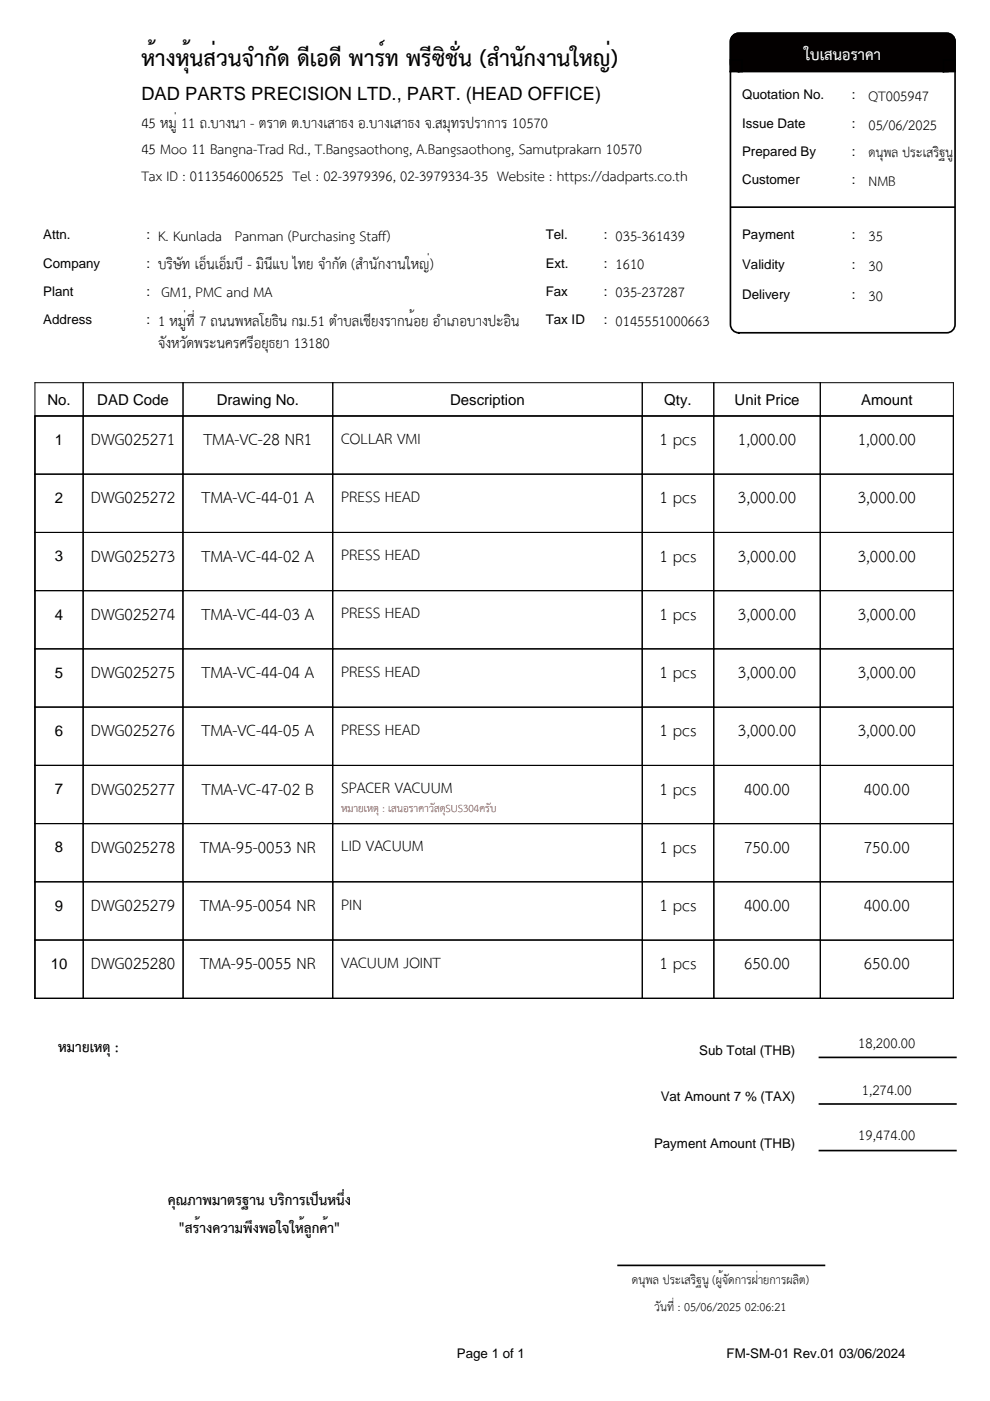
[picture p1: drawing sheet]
<svg xmlns="http://www.w3.org/2000/svg" width="210mm" height="297mm" viewBox="0 0 210 297" stroke-linecap="round" stroke-linejoin="round" font-family="sans-serif">
<path d="M7.4 88.2h10.2v12.3h-10.2z" fill="none" stroke="#000" stroke-width=".21"/>
<path d="M17.6 88.2h21.2v12.3h-21.2z" fill="#fff"/>
<path d="M17.6 88.2h21.2v12.3h-21.2z" fill="none" stroke="#000" stroke-width=".21"/>
<path d="M38.8 88.2h31.8v12.3h-31.8z" fill="#fff"/>
<path d="M38.8 88.2h31.8v12.3h-31.8z" fill="none" stroke="#000" stroke-width=".21"/>
<path d="M70.6 88.2h65.6v12.3h-65.6z" fill="#fff"/>
<path d="M70.6 88.2h65.6v12.3h-65.6z" fill="none" stroke="#000" stroke-width=".21"/>
<path d="M136.2 88.2h15.1v12.3h-15.1z" fill="#fff"/>
<path d="M136.2 88.2h15.1v12.3h-15.1z" fill="none" stroke="#000" stroke-width=".21"/>
<path d="M151.3 88.2h22.6v12.3h-22.6z" fill="#fff"/>
<path d="M151.3 88.2h22.6v12.3h-22.6z" fill="none" stroke="#000" stroke-width=".21"/>
<path d="M173.9 88.2h28.2v12.3h-28.2z" fill="#fff"/>
<path d="M173.9 88.2h28.2v12.3h-28.2z" fill="none" stroke="#000" stroke-width=".21"/>
<path d="M7.4 100.5h10.2v12.4h-10.2z" fill="#fff"/>
<path d="M7.4 100.5h10.2v12.4h-10.2z" fill="none" stroke="#000" stroke-width=".21"/>
<path d="M17.6 100.5h21.2v12.4h-21.2z" fill="#fff"/>
<path d="M17.6 100.5h21.2v12.4h-21.2z" fill="none" stroke="#000" stroke-width=".21"/>
<path d="M38.8 100.5h31.8v12.4h-31.8z" fill="#fff"/>
<path d="M38.8 100.5h31.8v12.4h-31.8z" fill="none" stroke="#000" stroke-width=".21"/>
<path d="M70.6 100.5h65.6v12.4h-65.6z" fill="#fff"/>
<path d="M70.6 100.5h65.6v12.4h-65.6z" fill="none" stroke="#000" stroke-width=".21"/>
<path d="M136.2 100.5h15.1v12.4h-15.1z" fill="#fff"/>
<path d="M136.2 100.5h15.1v12.4h-15.1z" fill="none" stroke="#000" stroke-width=".21"/>
<path d="M151.3 100.5h22.6v12.4h-22.6z" fill="#fff"/>
<path d="M151.3 100.5h22.6v12.4h-22.6z" fill="none" stroke="#000" stroke-width=".21"/>
<path d="M173.9 100.5h28.2v12.4h-28.2z" fill="#fff"/>
<path d="M173.9 100.5h28.2v12.4h-28.2z" fill="none" stroke="#000" stroke-width=".21"/>
<path d="M7.4 112.9h10.2v12.3h-10.2z" fill="#fff"/>
<path d="M7.4 112.9h10.2v12.3h-10.2z" fill="none" stroke="#000" stroke-width=".21"/>
<path d="M7.4 125.2h10.2v12.4h-10.2z" fill="#fff"/>
<path d="M7.4 125.2h10.2v12.4h-10.2z" fill="none" stroke="#000" stroke-width=".21"/>
<path d="M17.6 125.2h21.2v12.4h-21.2z" fill="#fff"/>
<path d="M17.6 125.2h21.2v12.4h-21.2z" fill="none" stroke="#000" stroke-width=".21"/>
<path d="M17.6 112.9h21.2v12.3h-21.2z" fill="#fff"/>
<path d="M17.6 112.9h21.2v12.3h-21.2z" fill="none" stroke="#000" stroke-width=".21"/>
<path d="M38.8 112.9h31.8v12.3h-31.8z" fill="#fff"/>
<path d="M38.8 112.9h31.8v12.3h-31.8z" fill="none" stroke="#000" stroke-width=".21"/>
<path d="M38.8 125.2h31.8v12.4h-31.8z" fill="#fff"/>
<path d="M38.8 125.2h31.8v12.4h-31.8z" fill="none" stroke="#000" stroke-width=".21"/>
<path d="M70.6 112.9h65.6v12.3h-65.6z" fill="#fff"/>
<path d="M70.6 112.9h65.6v12.3h-65.6z" fill="none" stroke="#000" stroke-width=".21"/>
<path d="M70.6 125.2h65.6v12.4h-65.6z" fill="#fff"/>
<path d="M70.6 125.2h65.6v12.4h-65.6z" fill="none" stroke="#000" stroke-width=".21"/>
<path d="M136.2 112.9h15.1v12.3h-15.1z" fill="#fff"/>
<path d="M136.2 112.9h15.1v12.3h-15.1z" fill="none" stroke="#000" stroke-width=".21"/>
<path d="M136.2 125.2h15.1v12.4h-15.1z" fill="#fff"/>
<path d="M136.2 125.2h15.1v12.4h-15.1z" fill="none" stroke="#000" stroke-width=".21"/>
<path d="M151.3 125.2h22.6v12.4h-22.6z" fill="#fff"/>
<path d="M151.3 125.2h22.6v12.4h-22.6z" fill="none" stroke="#000" stroke-width=".21"/>
<path d="M151.3 112.9h22.6v12.3h-22.6z" fill="#fff"/>
<path d="M151.3 112.9h22.6v12.3h-22.6z" fill="none" stroke="#000" stroke-width=".21"/>
<path d="M173.9 112.9h28.2v12.3h-28.2z" fill="#fff"/>
<path d="M173.9 112.9h28.2v12.3h-28.2z" fill="none" stroke="#000" stroke-width=".21"/>
<path d="M173.9 125.2h28.2v12.4h-28.2z" fill="#fff"/>
<path d="M173.9 125.2h28.2v12.4h-28.2z" fill="none" stroke="#000" stroke-width=".21"/>
<path d="M7.4 137.6h10.2v12.3h-10.2z" fill="#fff"/>
<path d="M7.4 137.6h10.2v12.3h-10.2z" fill="none" stroke="#000" stroke-width=".21"/>
<path d="M7.4 149.9h10.2v12.4h-10.2z" fill="#fff"/>
<path d="M7.4 149.9h10.2v12.4h-10.2z" fill="none" stroke="#000" stroke-width=".21"/>
<path d="M7.4 162.3h10.2v12.3h-10.2z" fill="#fff"/>
<path d="M7.4 162.3h10.2v12.3h-10.2z" fill="none" stroke="#000" stroke-width=".21"/>
<path d="M7.4 174.6h10.2v12.4h-10.2z" fill="#fff"/>
<path d="M7.4 174.6h10.2v12.4h-10.2z" fill="none" stroke="#000" stroke-width=".21"/>
<path d="M17.6 174.6h21.2v12.4h-21.2z" fill="#fff"/>
<path d="M17.6 174.6h21.2v12.4h-21.2z" fill="none" stroke="#000" stroke-width=".21"/>
<path d="M17.6 137.6h21.2v12.3h-21.2z" fill="#fff"/>
<path d="M17.6 137.6h21.2v12.3h-21.2z" fill="none" stroke="#000" stroke-width=".21"/>
<path d="M17.6 149.9h21.2v12.4h-21.2z" fill="#fff"/>
<path d="M17.6 149.9h21.2v12.4h-21.2z" fill="none" stroke="#000" stroke-width=".21"/>
<path d="M17.6 162.3h21.2v12.3h-21.2z" fill="#fff"/>
<path d="M17.6 162.3h21.2v12.3h-21.2z" fill="none" stroke="#000" stroke-width=".21"/>
<path d="M38.8 137.6h31.8v12.3h-31.8z" fill="#fff"/>
<path d="M38.8 137.6h31.8v12.3h-31.8z" fill="none" stroke="#000" stroke-width=".21"/>
<path d="M38.8 149.9h31.8v12.4h-31.8z" fill="#fff"/>
<path d="M38.8 149.9h31.8v12.4h-31.8z" fill="none" stroke="#000" stroke-width=".21"/>
<path d="M38.8 162.3h31.8v12.3h-31.8z" fill="#fff"/>
<path d="M38.8 162.3h31.8v12.3h-31.8z" fill="none" stroke="#000" stroke-width=".21"/>
<path d="M38.8 174.6h31.8v12.4h-31.8z" fill="#fff"/>
<path d="M38.8 174.6h31.8v12.4h-31.8z" fill="none" stroke="#000" stroke-width=".21"/>
<path d="M70.6 174.6h65.6v12.4h-65.6z" fill="#fff"/>
<path d="M70.6 174.6h65.6v12.4h-65.6z" fill="none" stroke="#000" stroke-width=".21"/>
<path d="M136.2 174.6h15.1v12.4h-15.1z" fill="#fff"/>
<path d="M136.2 174.6h15.1v12.4h-15.1z" fill="none" stroke="#000" stroke-width=".21"/>
<path d="M151.3 174.6h22.6v12.4h-22.6z" fill="#fff"/>
<path d="M151.3 174.6h22.6v12.4h-22.6z" fill="none" stroke="#000" stroke-width=".21"/>
<path d="M173.9 174.6h28.2v12.4h-28.2z" fill="#fff"/>
<path d="M173.9 174.6h28.2v12.4h-28.2z" fill="none" stroke="#000" stroke-width=".21"/>
<path d="M173.9 162.3h28.2v12.3h-28.2z" fill="#fff"/>
<path d="M173.9 162.3h28.2v12.3h-28.2z" fill="none" stroke="#000" stroke-width=".21"/>
<path d="M151.3 162.3h22.6v12.3h-22.6z" fill="#fff"/>
<path d="M151.3 162.3h22.6v12.3h-22.6z" fill="none" stroke="#000" stroke-width=".21"/>
<path d="M136.2 162.3h15.1v12.3h-15.1z" fill="#fff"/>
<path d="M136.2 162.3h15.1v12.3h-15.1z" fill="none" stroke="#000" stroke-width=".21"/>
<path d="M70.6 162.3h65.6v12.3h-65.6z" fill="#fff"/>
<path d="M70.6 162.3h65.6v12.3h-65.6z" fill="none" stroke="#000" stroke-width=".21"/>
<path d="M70.6 149.9h65.6v12.4h-65.6z" fill="#fff"/>
<path d="M70.6 149.9h65.6v12.4h-65.6z" fill="none" stroke="#000" stroke-width=".21"/>
<path d="M70.6 137.6h65.6v12.3h-65.6z" fill="#fff"/>
<path d="M70.6 137.6h65.6v12.3h-65.6z" fill="none" stroke="#000" stroke-width=".21"/>
<path d="M136.2 137.6h15.1v12.3h-15.1z" fill="#fff"/>
<path d="M136.2 137.6h15.1v12.3h-15.1z" fill="none" stroke="#000" stroke-width=".21"/>
<path d="M136.2 149.9h15.1v12.4h-15.1z" fill="#fff"/>
<path d="M136.2 149.9h15.1v12.4h-15.1z" fill="none" stroke="#000" stroke-width=".21"/>
<path d="M151.3 149.9h22.6v12.4h-22.6z" fill="#fff"/>
<path d="M151.3 149.9h22.6v12.4h-22.6z" fill="none" stroke="#000" stroke-width=".21"/>
<path d="M151.3 137.6h22.6v12.3h-22.6z" fill="#fff"/>
<path d="M151.3 137.6h22.6v12.3h-22.6z" fill="none" stroke="#000" stroke-width=".21"/>
<path d="M173.9 137.6h28.2v12.3h-28.2z" fill="#fff"/>
<path d="M173.9 137.6h28.2v12.3h-28.2z" fill="none" stroke="#000" stroke-width=".21"/>
<path d="M173.9 149.9h28.2v12.4h-28.2z" fill="#fff"/>
<path d="M173.9 149.9h28.2v12.4h-28.2z" fill="none" stroke="#000" stroke-width=".21"/>
<path d="M173.9 199.3h28.2v12.4h-28.2z" fill="#fff"/>
<path d="M173.9 199.3h28.2v12.4h-28.2z" fill="none" stroke="#000" stroke-width=".21"/>
<path d="M173.9 187h28.2v12.3h-28.2z" fill="#fff"/>
<path d="M173.9 187h28.2v12.3h-28.2z" fill="none" stroke="#000" stroke-width=".21"/>
<path d="M151.3 187h22.6v12.3h-22.6z" fill="#fff"/>
<path d="M151.3 187h22.6v12.3h-22.6z" fill="none" stroke="#000" stroke-width=".21"/>
<path d="M151.3 199.3h22.6v12.4h-22.6z" fill="#fff"/>
<path d="M151.3 199.3h22.6v12.4h-22.6z" fill="none" stroke="#000" stroke-width=".21"/>
<path d="M136.2 199.3h15.1v12.4h-15.1z" fill="#fff"/>
<path d="M136.2 199.3h15.1v12.4h-15.1z" fill="none" stroke="#000" stroke-width=".21"/>
<path d="M136.2 187h15.1v12.3h-15.1z" fill="#fff"/>
<path d="M136.2 187h15.1v12.3h-15.1z" fill="none" stroke="#000" stroke-width=".21"/>
<path d="M70.6 187h65.6v12.3h-65.6z" fill="#fff"/>
<path d="M70.6 187h65.6v12.3h-65.6z" fill="none" stroke="#000" stroke-width=".21"/>
<path d="M38.8 187h31.8v12.3h-31.8z" fill="#fff"/>
<path d="M38.8 187h31.8v12.3h-31.8z" fill="none" stroke="#000" stroke-width=".21"/>
<path d="M38.8 199.3h31.8v12.4h-31.8z" fill="#fff"/>
<path d="M38.8 199.3h31.8v12.4h-31.8z" fill="none" stroke="#000" stroke-width=".21"/>
<path d="M70.6 199.3h65.6v12.4h-65.6z" fill="#fff"/>
<path d="M70.6 199.3h65.6v12.4h-65.6z" fill="none" stroke="#000" stroke-width=".21"/>
<path d="M17.6 187h21.2v12.3h-21.2z" fill="#fff"/>
<path d="M17.6 187h21.2v12.3h-21.2z" fill="none" stroke="#000" stroke-width=".21"/>
<path d="M17.6 199.3h21.2v12.4h-21.2z" fill="#fff"/>
<path d="M17.6 199.3h21.2v12.4h-21.2z" fill="none" stroke="#000" stroke-width=".21"/>
<path d="M7.4 187h10.2v12.3h-10.2z" fill="#fff"/>
<path d="M7.4 187h10.2v12.3h-10.2z" fill="none" stroke="#000" stroke-width=".21"/>
<path d="M7.4 199.3h10.2v12.4h-10.2z" fill="#fff"/>
<path d="M7.3 88.2h194.9M7.4 88.1v123.7M202.1 88.1v123.7M7.4 199.3h10.2v12.4h-10.2zM7.3 211.7h194.9" fill="none" stroke="#000" stroke-width=".21"/>
<path d="M155.4 7.6l.8-.5h.4h44.1a1.76 1.76 0 0 1 1.8 1.7v60a1.76 1.76 0 0 1-1.8 1.8h-44.1a1.76 1.76 0 0 1-1.7-1.8v-60v-.4z" fill="#fff"/>
<path d="M155.4 7.6l.8-.5h.4h44.1a1.76 1.76 0 0 1 1.8 1.7v60a1.76 1.76 0 0 1-1.8 1.8h-44.1a1.76 1.76 0 0 1-1.7-1.8v-60v-.4zM154.9 43.9h47.6" fill="none" stroke="#000" stroke-width=".35"/>
<path d="M155.4 7.6l.8-.5h.4h44.1a1.76 1.76 0 0 1 1.8 1.7v4.6a1.76 1.76 0 0 1-1.8 1.8h-44.1a1.76 1.76 0 0 1-1.7-1.8v-4.6v-.4z" fill="#030000"/>
<path d="M155.4 7.6l.8-.5h.4h44.1a1.76 1.76 0 0 1 1.8 1.7v4.6a1.76 1.76 0 0 1-1.8 1.8h-44.1a1.76 1.76 0 0 1-1.7-1.8v-4.6v-.4z" fill="none" stroke="#000" stroke-width=".35"/>
<path d="M154.9 12.7h2.4v2.5h-2.4z" fill="#030000"/>
<path d="M154.9 12.7h2.4v2.5h-2.4z" fill="none" stroke="#000" stroke-width=".35"/>
<path d="M200 12.7h2.5v2.5h-2.5z" fill="#030000"/>
<path d="M200 12.7h2.5v2.5h-2.5zM173.6 224.2h29.2M173.6 234.1h29.2M173.6 243.9h29.2M130.9 268.3h44.1" fill="none" stroke="#000" stroke-width=".35"/>
<g fill="none" stroke="#000" stroke-width=".21">
<path d="M7.3 81.1h194.9M7.3 88.2h194.9M7.4 81.1v130.7M17.6 81.1v130.7M38.8 81.1v130.7M70.6 81.1v130.7M136.2 81.1v130.7M151.3 81.1v130.7M173.9 81.1v130.7M202.1 81.1v130.7M7.3 100.5h194.9M7.3 112.9h194.9"/>
<path d="M7.3 125.2h194.9M7.3 137.6h194.9M7.3 149.9h194.9M7.3 162.3h194.9M7.3 174.6h194.9M7.3 187h194.9M7.3 199.3h194.9M7.3 211.7h194.9"/>
</g>
<text font-size="6.7" x="30" y="14">ห้างหุ้นส่วนจำกัด ดีเอดี พาร์ท พรีซิชั่น (สำนักงานใหญ่)</text>
<g font-size="4.9">
<text x="19.3" y="94.4">DWG025271</text>
<text x="43.1" y="94.4">TMA-VC-28 NR1</text>
<text x="139.8" y="94.4">1 pcs</text>
<text x="156.5" y="94.4">1,000.00</text>
<text x="181.9" y="94.4">1,000.00</text>
<text x="19.3" y="106.7">DWG025272</text>
<text x="42.7" y="106.7">TMA-VC-44-01 A</text>
<text x="139.8" y="106.7">1 pcs</text>
<text x="156.5" y="106.7">3,000.00</text>
<text x="181.9" y="106.7">3,000.00</text>
<text x="19.3" y="119.1">DWG025273</text>
<text x="42.7" y="119.1">TMA-VC-44-02 A</text>
<text x="139.8" y="119.1">1 pcs</text>
<text x="156.5" y="119.1">3,000.00</text>
<text x="181.9" y="119.1">3,000.00</text>
<text x="19.3" y="131.4">DWG025274</text>
<text x="42.7" y="131.4">TMA-VC-44-03 A</text>
<text x="139.8" y="131.4">1 pcs</text>
<text x="156.5" y="131.4">3,000.00</text>
<text x="181.9" y="131.4">3,000.00</text>
<text x="19.3" y="143.8">DWG025275</text>
<text x="42.7" y="143.8">TMA-VC-44-04 A</text>
<text x="139.8" y="143.8">1 pcs</text>
<text x="156.5" y="143.8">3,000.00</text>
<text x="181.9" y="143.8">3,000.00</text>
<text x="19.3" y="156.1">DWG025276</text>
<text x="42.7" y="156.1">TMA-VC-44-05 A</text>
<text x="139.8" y="156.1">1 pcs</text>
<text x="156.5" y="156.1">3,000.00</text>
<text x="181.9" y="156.1">3,000.00</text>
<text x="19.3" y="168.5">DWG025277</text>
<text x="42.8" y="168.5">TMA-VC-47-02 B</text>
<text x="139.8" y="168.5">1 pcs</text>
<text x="157.8" y="168.5">400.00</text>
<text x="183.2" y="168.5">400.00</text>
<text x="19.3" y="180.8">DWG025278</text>
<text x="42.4" y="180.8">TMA-95-0053 NR</text>
<text x="139.8" y="180.8">1 pcs</text>
<text x="157.8" y="180.8">750.00</text>
<text x="183.2" y="180.8">750.00</text>
<text x="19.3" y="193.2">DWG025279</text>
<text x="42.4" y="193.2">TMA-95-0054 NR</text>
<text x="139.8" y="193.2">1 pcs</text>
<text x="157.8" y="193.2">400.00</text>
<text x="183.2" y="193.2">400.00</text>
<text x="19.3" y="205.5">DWG025280</text>
<text x="42.4" y="205.5">TMA-95-0055 NR</text>
<text x="139.8" y="205.5">1 pcs</text>
<text x="157.8" y="205.5">650.00</text>
<text x="183.2" y="205.5">650.00</text>
</g>
<text font-size="4.6" fill="#fff" x="170.5" y="12.6">ใบเสนอราคา</text>
<g font-size="4.6">
<text x="72.3" y="94.1">COLLAR VMI</text>
<text x="72.3" y="106.4">PRESS HEAD</text>
<text x="72.3" y="118.8">PRESS HEAD</text>
<text x="72.3" y="131.1">PRESS HEAD</text>
<text x="72.3" y="143.4">PRESS HEAD</text>
<text x="72.3" y="155.8">PRESS HEAD</text>
<text x="72.3" y="168.1">SPACER VACUUM</text>
<text x="72.3" y="180.5">LID VACUUM</text>
<text x="72.3" y="192.8">PIN</text>
<text x="72.3" y="205.2">VACUUM JOINT</text>
</g>
<g font-size="4.2">
<text x="184.1" y="21.5">QT005947</text>
<text x="30" y="27.1">45 หมู่ 11 ถ.บางนา - ตราด ต.บางเสาธง อ.บางเสาธง จ.สมุทรปราการ 10570</text>
<text x="184.1" y="27.5">05/06/2025</text>
<text x="30" y="32.7">45 Moo 11 Bangna-Trad Rd., T.Bangsaothong, A.Bangsaothong, Samutprakarn 10570</text>
<text x="30" y="38.4">Tax ID : 0113546006525 Tel : 02-3979396, 02-3979334-35 Website : https://dadparts.co.th</text>
<text x="184.1" y="39.5">NMB</text>
<text x="33.5" y="51.1">K. Kunlada Panman (Purchasing Staff)</text>
<text x="130.5" y="51.1">035-361439</text>
<text x="184.1" y="51.1">35</text>
<text x="33.5" y="57.1">บริษัท เอ็นเอ็มบี - มินีแบ ไทย จำกัด (สำนักงานใหญ่)</text>
<text x="130.5" y="57.1">1610</text>
<text x="184.1" y="57.5">30</text>
<text x="34.2" y="63.1">GM1, PMC and MA</text>
<text x="130.5" y="63.1">035-237287</text>
<text x="184.1" y="63.8">30</text>
<text x="33.5" y="69">1 หมู่ที่ 7 ถนนพหลโยธิน กม.51 ตำบลเชียงรากน้อย อำเภอบางปะอิน</text>
<text x="130.5" y="69">0145551000663</text>
<text x="33.5" y="73.8">จังหวัดพระนครศรีอยุธยา 13180</text>
<text x="12.3" y="222.9">หมายเหตุ :</text>
<text x="182" y="222.2">18,200.00</text>
<text x="182.7" y="232.1">1,274.00</text>
<text x="182" y="241.6">19,474.00</text>
<text x="35.6" y="255.4">คุณภาพมาตรฐาน บริการเป็นหนึ่ง</text>
<text x="38" y="261.4">&quot;สร้างความพึงพอใจให้ลูกค้า&quot;</text>
</g>
<g font-size="3.9">
<text x="30" y="21.3">DAD PARTS PRECISION LTD., PART. (HEAD OFFICE)</text>
<text x="184.1" y="33.4">ดนุพล ประเสริฐนู</text>
</g>
<g font-size="3.5">
<text x="134" y="272.3">ดนุพล ประเสริฐนู (ผู้จัดการฝ่ายการผลิต)</text>
<text x="138.8" y="277.9">วันที่ : 05/06/2025 02:06:21</text>
</g>
<g font-size="3.2">
<text x="10.1" y="85.8">No.</text>
<text x="20.6" y="85.8">DAD Code</text>
<text x="45.9" y="85.8">Drawing No.</text>
<text x="95.4" y="85.8">Description</text>
<text x="140.8" y="85.8">Qty.</text>
<text x="155.8" y="85.8">Unit Price</text>
<text x="182.6" y="85.8">Amount</text>
<text x="11.6" y="94.3">1</text>
<text x="11.6" y="106.7">2</text>
<text x="11.6" y="119">3</text>
<text x="11.6" y="131.4">4</text>
<text x="11.6" y="143.7">5</text>
<text x="11.6" y="156.1">6</text>
<text x="11.6" y="168.4">7</text>
<text x="11.6" y="180.7">8</text>
<text x="11.6" y="193.1">9</text>
<text x="10.8" y="205.4">10</text>
</g>
<text font-size="3.2" fill="#fc0905" x="72.3" y="172.2">หมายเหตุ : เสนอราคาวัสดุSUS304ครับ</text>
<g font-size="2.8">
<text x="157.3" y="21.1">Quotation No.</text>
<text x="180.6" y="21.1">:</text>
<text x="157.3" y="27.1">Issue Date</text>
<text x="180.6" y="27.1">:</text>
<text x="157.3" y="33.1">Prepared By</text>
<text x="180.6" y="33.1">:</text>
<text x="157.3" y="39.1">Customer</text>
<text x="180.6" y="39.1">:</text>
<text x="9.2" y="50.7">Attn.</text>
<text x="31" y="50.7">:</text>
<text x="115.7" y="50.7">Tel.</text>
<text x="128.1" y="50.7">:</text>
<text x="157.3" y="50.7">Payment</text>
<text x="180.6" y="50.7">:</text>
<text x="9.2" y="56.7">Company</text>
<text x="31" y="56.7">:</text>
<text x="115.7" y="56.7">Ext.</text>
<text x="128.1" y="56.7">:</text>
<text x="157.3" y="57.1">Validity</text>
<text x="180.6" y="57.1">:</text>
<text x="9.2" y="62.7">Plant</text>
<text x="31" y="62.7">:</text>
<text x="115.7" y="62.7">Fax</text>
<text x="128.1" y="62.7">:</text>
<text x="157.3" y="63.4">Delivery</text>
<text x="180.6" y="63.4">:</text>
<text x="9.2" y="68.7">Address</text>
<text x="31" y="68.7">:</text>
<text x="115.7" y="68.7">Tax ID</text>
<text x="128.1" y="68.7">:</text>
<text x="148.2" y="223.6">Sub Total (THB)</text>
<text x="140.1" y="233.5">Vat Amount 7 % (TAX)</text>
<text x="138.7" y="243.3">Payment Amount (THB)</text>
<text x="96.9" y="288">Page 1 of 1</text>
<text x="154.1" y="288">FM-SM-01 Rev.01 03/06/2024</text>
</g>
</svg>
